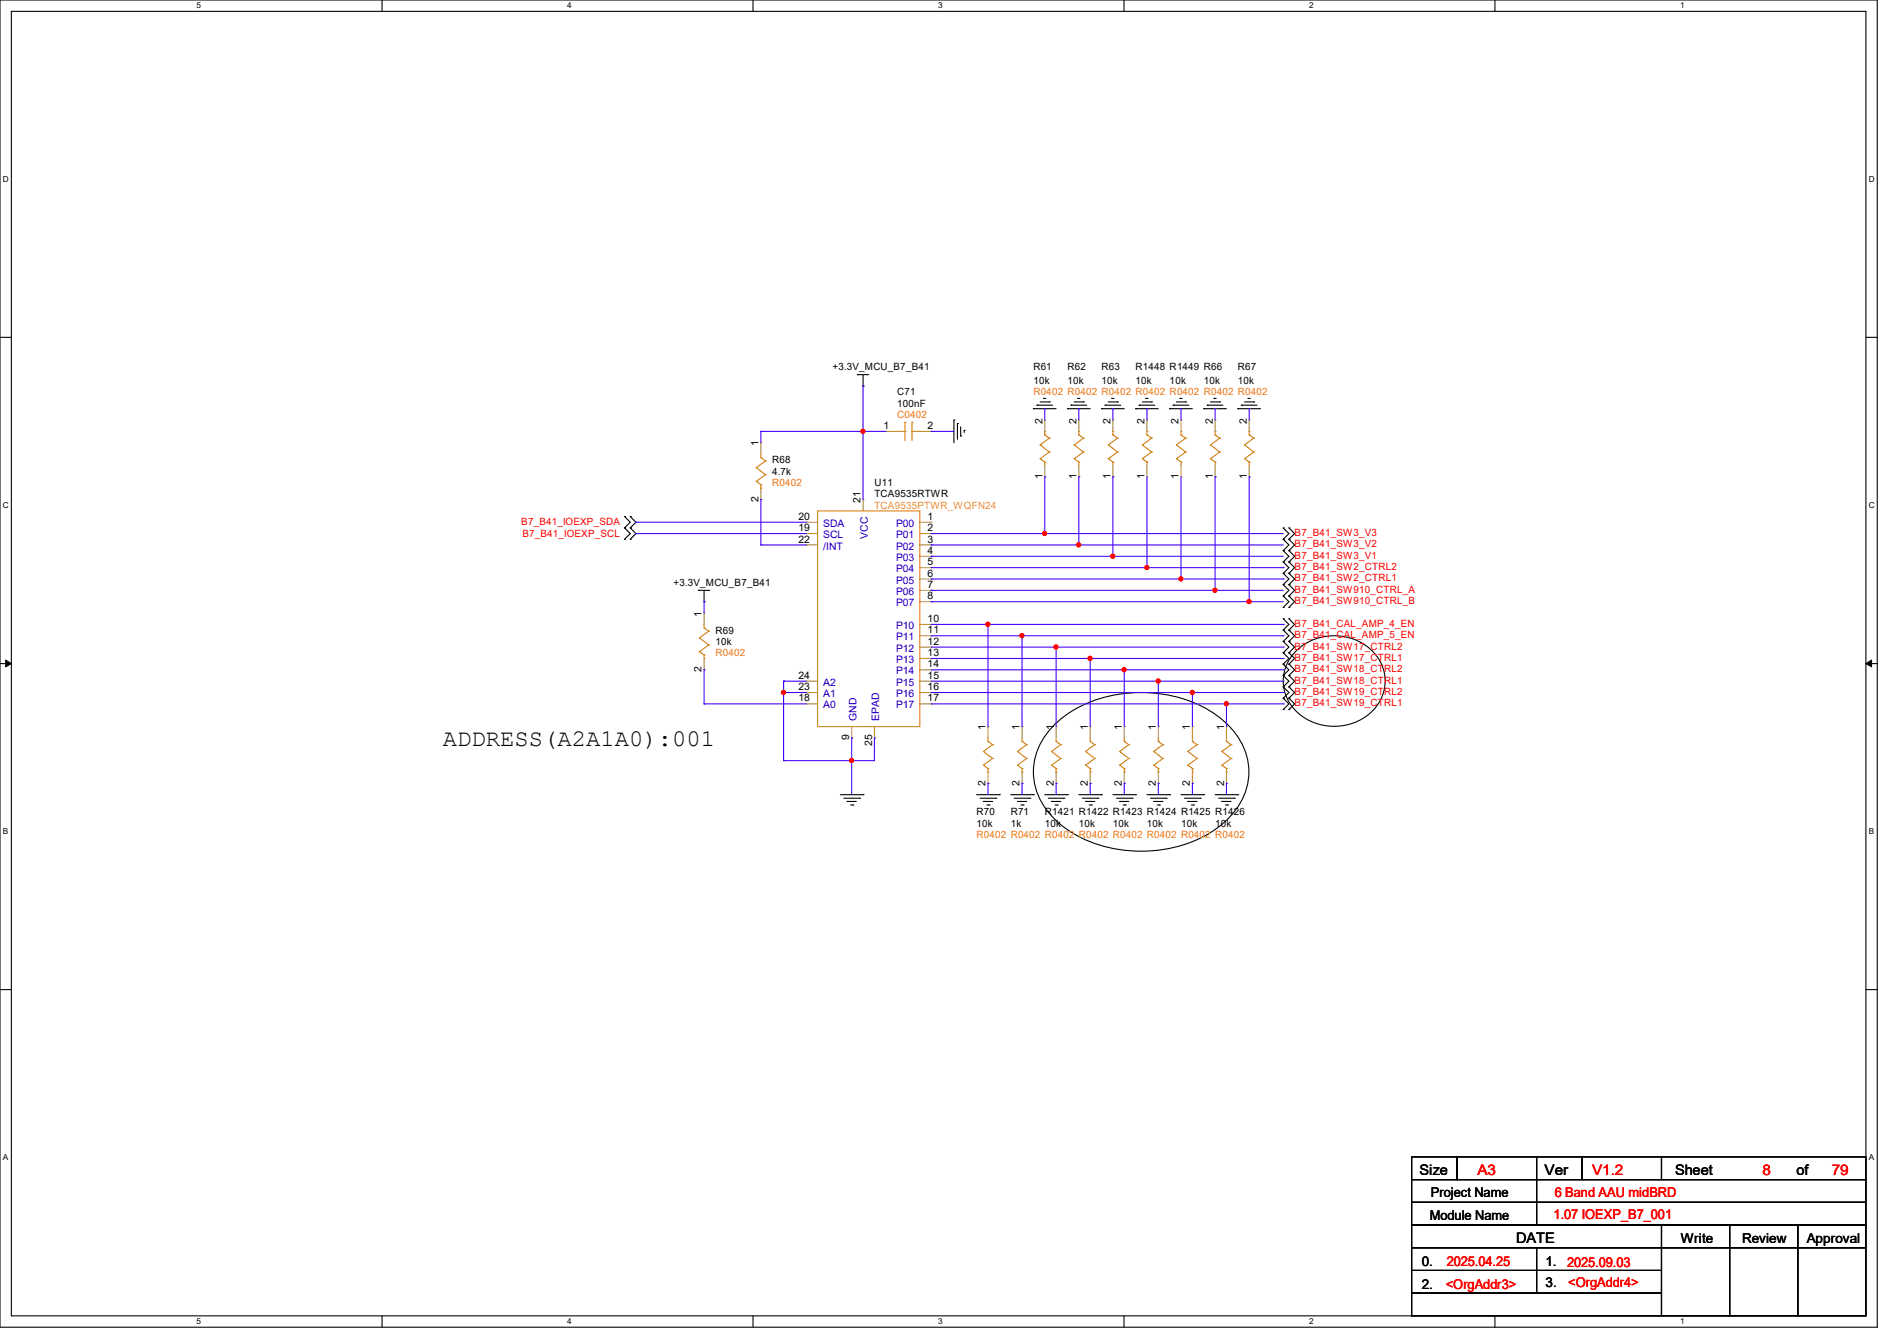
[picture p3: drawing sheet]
<svg xmlns="http://www.w3.org/2000/svg" width="297mm" height="210mm" viewBox="0 0 297 210" stroke-linecap="round" stroke-linejoin="round" font-family="sans-serif">
<path d="M0 0h293.9v207.9h-293.9zM1.8 1.8h290.3v204.3h-290.3z" fill="none" stroke="#000" stroke-width=".17"/>
<g fill="#fff">
<path d="M30.8 .2h.7v1.4h-.7z"/>
<path d="M30.8 206.2h.7v1.4h-.7z"/>
</g>
<path d="M59.8 0v1.8M59.8 206.1v1.8" fill="none" stroke="#000" stroke-width=".17"/>
<g fill="#fff">
<path d="M88.8 .2h.7v1.4h-.7z"/>
<path d="M88.8 206.2h.7v1.4h-.7z"/>
</g>
<path d="M117.9 0v1.8M117.9 206.1v1.8" fill="none" stroke="#000" stroke-width=".17"/>
<g fill="#fff">
<path d="M146.9 .2h.7v1.4h-.7z"/>
<path d="M146.9 206.2h.7v1.4h-.7z"/>
</g>
<path d="M176 0v1.8M176 206.1v1.8" fill="none" stroke="#000" stroke-width=".17"/>
<g fill="#fff">
<path d="M205 .2h.7v1.4h-.7z"/>
<path d="M205 206.2h.7v1.4h-.7z"/>
</g>
<path d="M234.1 0v1.8M234.1 206.1v1.8" fill="none" stroke="#000" stroke-width=".17"/>
<g fill="#fff">
<path d="M263.1 .2h.6v1.4h-.6z"/>
<path d="M263.1 206.2h.6v1.4h-.6z"/>
<path d="M.5 27.3h.9v1.4h-.9z"/>
<path d="M292.6 27.3h.9v1.4h-.9z"/>
<path d="M.5 78.4h.9v1.4h-.9z"/>
<path d="M292.6 78.4h.9v1.4h-.9z"/>
</g>
<path d="M0 52.8h1.8M292.1 52.8h1.8" fill="none" stroke="#000" stroke-width=".17"/>
<g fill="#fff">
<path d="M.5 129.5h.8v1.4h-.8z"/>
<path d="M292.6 129.5h.8v1.4h-.8z"/>
</g>
<path d="M0 103.9h1.8M292.1 103.9h1.8" fill="none" stroke="#000" stroke-width=".17"/>
<path d="M.9 103.4l.9 .5-.9 .5zM292.1 103.9l.9-.5v1z" fill="#000" stroke="#000" stroke-width=".16"/>
<g fill="#fff">
<path d="M.5 180.5h.8v1.4h-.8z"/>
<path d="M292.6 180.5h.8v1.4h-.8z"/>
</g>
<g fill="none" stroke="#000" stroke-width=".17">
<path d="M134.2 58.7h.1M134.2 58.7h1.8M135.1 58.7v1.8M135.1 60.5h.1M149.4 65.8h.1M149.4 65.8v3.5M149.9 66.3h.1M149.9 66.3v2.5M150.4 68.3h.1M150.4 66.8v1.5M151 67.4h.1M151 67.4v.3"/>
<path d="M161.8 64h.1M161.8 64h3.6M162.3 63.5h.1M162.3 63.5h2.5M162.9 62.9h1.4M163.4 62.4h.1M163.4 62.4h.3M164.3 62.9h.1M167.1 64h.1M167.1 64h3.6M167.7 63.5h.1M167.7 63.5h2.4"/>
<path d="M168.2 62.9h1.4M168.7 62.4h.1M168.7 62.4h.4M169.6 62.9h.1M172.5 64h.1M172.5 64h3.5M173 63.5h.1M173 63.5h2.5M173.5 62.9h1.5M174.1 62.4h.1M174.1 62.4h.3M175 62.9h.1"/>
<path d="M177.8 64h.1M177.8 64h3.6M178.4 63.5h.1M178.4 63.5h2.4M178.9 62.9h1.4M179.4 62.4h.1M179.4 62.4h.3M180.3 62.9h.1M183.1 64h.1M183.1 64h3.6M183.7 63.5h.1M183.7 63.5h2.4"/>
<path d="M184.2 62.9h1.4M184.7 62.4h.1M184.7 62.4h.4M185.6 62.9h.1M188.5 64h.1M188.5 64h3.5M189 63.5h.1M189 63.5h2.5M189.5 62.9h1.5M190.1 62.4h.1M190.1 62.4h.3M191 62.9h.1"/>
<path d="M193.8 64h.1M193.8 64h3.6M194.4 63.5h.1M194.4 63.5h2.4M194.9 62.9h1.4M195.4 62.4h.1M195.4 62.4h.3M196.3 62.9h.1M97.8 82.7h.1M97.8 80.9h.1M97.8 84.5h.1M97.8 80.9l.9 .9-.9 .9"/>
<path d="M97.8 82.7l.9 .9-.9 .9M98.7 80.9h.1M98.7 82.7h.1M98.7 84.5h.1M98.7 80.9l.9 .9-.9 .9M98.7 82.7l.9 .9-.9 .9M109.3 92.5h.1M109.3 92.5h1.8M110.2 94.2h.1M110.2 92.5v1.7M200.9 98.7h.1M200.9 96.9h.1"/>
<path d="M200.9 84.5h.1M200.9 82.7h.1M200.9 86.2h.1M200.9 88h.1M200.9 93.3h.1M200.9 91.6h.1M200.9 95.1h.1M200.9 89.8h.1M200.9 96.9l.9 .9-.9 .9M200.9 82.7l.9 .9-.9 .9M200.9 84.5l.9 .8-.9 .9M200.9 86.2l.9 .9-.9 .9"/>
<path d="M200.9 91.6l.9 .9-.9 .8M200.9 93.3l.9 .9-.9 .9M200.9 98.7l.9 .9-.9 .9M200.9 88l.9 .9-.9 .9M200.9 89.8l.9 .9-.9 .9M201.8 98.7h.1M201.8 96.9h.1M201.8 84.5h.1M201.8 82.7h.1M201.8 86.2h.1M201.8 88h.1M201.8 93.3h.1"/>
<path d="M201.8 91.6h.1M201.8 95.1h.1M201.8 89.8h.1M201.8 96.9l.9 .9-.9 .9M201.8 82.7l.9 .9-.9 .9M201.8 84.5l.9 .8-.9 .9M201.8 86.2l.9 .9-.9 .9M201.8 91.6l.9 .9-.9 .8M201.8 93.3l.9 .9-.9 .9M201.8 98.7l.9 .9-.9 .9M201.8 88l.9 .9-.9 .9M201.8 89.8l.9 .9-.9 .9"/>
<path d="M164.7 113.9a19.1 19.1 0 0 1 14-5.4 19.1 19.1 0 0 1 14 5.4 9.8 9.8 0 0 1 0 13.9 19.1 19.1 0 0 1-14 5.5 19.1 19.1 0 0 1-14-5.5 9.8 9.8 0 0 1 0-13.9zM200.9 100.5h.1M200.9 102.2h.1M200.9 104h.1M200.9 105.8h.1M200.9 107.6h.1M200.9 109.3h.1M200.9 111.1h.1M200.9 100.5l.9 .8-.9 .9M200.9 102.2l.9 .9-.9 .9M200.9 104l.9 .9-.9 .9M200.9 105.8l.9 .9-.9 .9"/>
<path d="M200.9 107.6l.9 .9-.9 .8M200.9 109.3l.9 .9-.9 .9M201.8 100.5h.1M201.8 102.2h.1M201.8 104h.1M201.8 105.8h.1M201.8 107.6h.1M201.8 109.3h.1M201.8 111.1h.1M201.8 100.5l.9 .8-.9 .9M201.8 102.2l.9 .9-.9 .9M201.8 104l.9 .9-.9 .9"/>
<path d="M201.8 105.8l.9 .9-.9 .9M201.8 107.6l.9 .9-.9 .8M201.8 109.3l.9 .9-.9 .9M202.9 102a8.5 8.5 0 0 1 13.2 1.7 6.8 6.8 0 0 1-3.8 9.4 8.3 8.3 0 0 1-11-4.4 6.5 6.5 0 0 1 1.6-6.7zM131.6 124.5h3.5M132.1 125h2.5M132.6 125.5h.1M132.6 125.5h1.5M133.2 126.1h.3M133.5 126.1h.1M134.6 125h.1M135.1 124.5h.1"/>
<path d="M152.9 124.5h3.6M153.5 125h2.4M154 125.5h.1M154 125.5h1.4M154.5 126.1h.4M154.9 126.1h.1M155.9 125h.1M156.5 124.5h.1M158.2 124.5h3.6M158.8 125h2.4M159.3 125.5h.1M159.3 125.5h1.4"/>
<path d="M159.9 126.1h.3M160.2 126.1h.1M161.2 125h.1M161.8 124.5h.1M163.6 124.5h3.5M164.1 125h2.5M164.6 125.5h.1M164.6 125.5h1.5M165.2 126.1h.3M165.5 126.1h.1M166.6 125h.1M167.1 124.5h.1"/>
<path d="M168.9 124.5h3.6M169.5 125h2.4M170 125.5h.1M170 125.5h1.4M170.5 126.1h.4M170.9 126.1h.1M171.9 125h.1M172.5 124.5h.1M174.2 124.5h3.6M174.8 125h2.4M175.3 125.5h.1M175.3 125.5h1.4"/>
<path d="M175.9 126.1h.3M176.2 126.1h.1M177.2 125h.1M177.8 124.5h.1M179.6 124.5h3.5M180.1 125h2.5M180.6 125.5h.1M180.6 125.5h1.5M181.2 126.1h.3M181.5 126.1h.1M182.6 125h.1M183.1 124.5h.1"/>
<path d="M184.9 124.5h3.6M185.5 125h2.4M186 125.5h.1M186 125.5h1.4M186.5 126.1h.4M186.9 126.1h.1M187.9 125h.1M188.5 124.5h.1M190.2 124.5h3.6M190.8 125h2.5M191.3 125.5h.1M191.3 125.5h1.4"/>
<path d="M191.9 126.1h.3M192.2 126.1h.1M193.3 125h.1M193.8 124.5h.1M0 155h1.8M292.1 155h1.8M221 188.3h19.6v3.6h-19.6zM221 195.4h19.6v3.6h-19.6zM221 181.2h7.1v3.5h-7.1zM221 191.9h39.1v3.5h-39.1zM221 184.7h19.6v3.6h-19.6zM221 199h19.6v3.5h-19.6z"/>
<path d="M228.1 181.2h12.5v3.5h-12.5zM240.6 188.3h51.5v3.6h-51.5zM240.6 195.4h19.5v3.6h-19.5zM240.6 181.2h7.1v3.5h-7.1zM240.6 184.7h51.5v3.6h-51.5zM240.6 199h19.5v3.5h-19.5zM247.7 181.2h12.4v3.5h-12.4zM260.1 195.4h10.7v10.7h-10.7zM260.1 191.9h10.7v3.5h-10.7zM260.1 181.2h32v3.5h-32zM270.8 195.4h10.7v10.7h-10.7zM270.8 191.9h10.7v3.5h-10.7z"/>
<path d="M281.5 195.4h10.6v10.7h-10.6zM281.5 191.9h10.6v3.5h-10.6zM221 202.5h39.1v3.6h-39.1z"/>
</g>
<g fill="none" stroke="#cc8006" stroke-width=".17">
<path d="M118.4 73.2h.1M118.4 75.4h.1M118.4 73.2l1.4 1.1M118.4 75.4l.7 .5M119.1 71.7h.1M119.1 75.9h.1M119.1 76.5h.1M119.1 71.1v.6M119.1 75.9v.6M119.1 71.7l.7 .5M119.8 72.2h.1M119.8 74.3h.1"/>
<path d="M119.8 72.2l-1.4 1M119.8 74.3l-1.4 1.1M140.5 67.6h1.2M141.7 67.6h.1M141.7 66.1h.1M141.7 66.1v2.9M142.8 66.1h.1M142.8 67.6h.1M142.8 66.1v2.9M142.8 67.6h1.2M162.9 71.8h.1M162.9 69.7h.1"/>
<path d="M162.9 71.8l.7 .5M162.9 69.7l1.4 1.1M163.6 72.3h.1M163.6 68.1h.1M163.6 67.6h.1M163.6 67.6v.5M163.6 72.3v.6M163.6 68.1l.7 .5M164.3 70.8h.1M164.3 68.6h.1M164.3 70.8l-1.4 1M164.3 68.6l-1.4 1.1"/>
<path d="M168.2 71.8h.1M168.2 69.7h.1M168.2 71.8l.7 .5M168.2 69.7l1.4 1.1M168.9 72.3h.1M168.9 68.1h.1M168.9 67.6h.1M168.9 67.6v.5M168.9 72.3v.6M168.9 68.1l.7 .5M169.6 70.8h.1M169.6 68.6h.1"/>
<path d="M169.6 70.8l-1.4 1M169.6 68.6l-1.4 1.1M173.5 71.8h.1M173.5 69.7h.1M173.5 71.8l.7 .5M173.5 69.7l1.5 1.1M174.2 72.3h.1M174.2 68.1h.1M174.2 67.6h.1M174.2 67.6v.5M174.2 72.3v.6M174.2 68.1l.8 .5"/>
<path d="M175 70.8h.1M175 68.6h.1M175 70.8l-1.5 1M175 68.6l-1.5 1.1M178.9 71.8h.1M178.9 69.7h.1M178.9 71.8l.7 .5M178.9 69.7l1.4 1.1M179.6 72.3h.1M179.6 68.1h.1M179.6 67.6h.1M179.6 67.6v.5"/>
<path d="M179.6 72.3v.6M179.6 68.1l.7 .5M180.3 70.8h.1M180.3 68.6h.1M180.3 70.8l-1.4 1M180.3 68.6l-1.4 1.1M184.2 71.8h.1M184.2 69.7h.1M184.2 71.8l.7 .5M184.2 69.7l1.4 1.1M184.9 72.3h.1M184.9 68.1h.1"/>
<path d="M184.9 67.6h.1M184.9 67.6v.5M184.9 72.3v.6M184.9 68.1l.7 .5M185.6 70.8h.1M185.6 68.6h.1M185.6 70.8l-1.4 1M185.6 68.6l-1.4 1.1M189.5 71.8h.1M189.5 69.7h.1M189.5 71.8l.7 .5M189.5 69.7l1.5 1.1"/>
<path d="M190.2 72.3h.1M190.2 68.1h.1M190.2 67.6h.1M190.2 67.6v.5M190.2 72.3v.6M190.2 68.1l.8 .5M191 70.8h.1M191 68.6h.1M191 70.8l-1.5 1M191 68.6l-1.5 1.1M194.9 71.8h.1M194.9 69.7h.1"/>
<path d="M194.9 71.8l.7 .5M194.9 69.7l1.4 1.1M195.6 72.3h.1M195.6 68.1h.1M195.6 67.6h.1M195.6 67.6v.5M195.6 72.3v.6M195.6 68.1l.7 .5M196.3 70.8h.1M196.3 68.6h.1M196.3 70.8l-1.4 1M196.3 68.6l-1.4 1.1"/>
<path d="M109.5 99.9h.1M109.5 99.9l1.5 1.1M110.2 98.3h.1M110.2 97.8v.5M110.2 98.3l.8 .5M111 98.8h.1M111 98.8l-1.5 1.1M128 80h16v33.8h-16zM109.5 102.1h.1M109.5 102.1l.7 .5M110.2 102.6h.1M110.2 103.1h.1"/>
<path d="M110.2 102.6v.5M111 101h.1M111 101l-1.5 1.1M154 117.7h.1M154 119.8h.1M154 117.7l1.4 1.1M154 119.8l.7 .6M154.7 116.1h.1M154.7 115.6v.5M154.7 116.1l.7 .5M155.4 116.6h.1M155.4 118.8h.1"/>
<path d="M155.4 116.6l-1.4 1.1M155.4 118.8l-1.4 1M159.3 117.7h.1M159.3 119.8h.1M159.3 117.7l1.4 1.1M159.3 119.8l.7 .6M160 116.1h.1M160 115.6v.5M160 116.1l.7 .5M160.7 116.6h.1M160.7 118.8h.1M160.7 116.6l-1.4 1.1"/>
<path d="M160.7 118.8l-1.4 1M164.6 117.7h.1M164.6 119.8h.1M164.6 117.7l1.5 1.1M164.6 119.8l.8 .6M165.4 116.1h.1M165.4 115.6v.5M165.4 116.1l.7 .5M166.1 116.6h.1M166.1 118.8h.1M166.1 116.6l-1.5 1.1M166.1 118.8l-1.5 1"/>
<path d="M170 117.7h.1M170 119.8h.1M170 117.7l1.4 1.1M170 119.8l.7 .6M170.7 116.1h.1M170.7 115.6v.5M170.7 116.1l.7 .5M171.4 116.6h.1M171.4 118.8h.1M171.4 116.6l-1.4 1.1M171.4 118.8l-1.4 1M175.3 117.7h.1"/>
<path d="M175.3 119.8h.1M175.3 117.7l1.4 1.1M175.3 119.8l.7 .6M176 116.1h.1M176 115.6v.5M176 116.1l.7 .5M176.7 116.6h.1M176.7 118.8h.1M176.7 116.6l-1.4 1.1M176.7 118.8l-1.4 1M180.6 117.7h.1M180.6 119.8h.1"/>
<path d="M180.6 117.7l1.5 1.1M180.6 119.8l.8 .6M181.4 116.1h.1M181.4 115.6v.5M181.4 116.1l.7 .5M182.1 116.6h.1M182.1 118.8h.1M182.1 116.6l-1.5 1.1M182.1 118.8l-1.5 1M186 117.7h.1M186 119.8h.1M186 117.7l1.4 1.1"/>
<path d="M186 119.8l.7 .6M186.7 116.1h.1M186.7 115.6v.5M186.7 116.1l.7 .5M187.4 116.6h.1M187.4 118.8h.1M187.4 116.6l-1.4 1.1M187.4 118.8l-1.4 1M191.3 117.7h.1M191.3 119.8h.1M191.3 117.7l1.4 1.1M191.3 119.8l.7 .6"/>
<path d="M192 116.1h.1M192 115.6v.5M192 116.1l.7 .5M192.7 116.6h.1M192.7 118.8h.1M192.7 116.6l-1.4 1.1M192.7 118.8l-1.4 1M154.7 120.4h.1M154.7 120.9h.1M154.7 120.4v.5M160 120.4h.1M160 120.9h.1"/>
<path d="M160 120.4v.5M165.4 120.4h.1M165.4 120.9h.1M165.4 120.4v.5M170.7 120.4h.1M170.7 120.9h.1M170.7 120.4v.5M176 120.4h.1M176 120.9h.1M176 120.4v.5M181.4 120.4h.1M181.4 120.9h.1"/>
<path d="M181.4 120.4v.5M186.7 120.4h.1M186.7 120.9h.1M186.7 120.4v.5M192 120.4h.1M192 120.9h.1M192 120.4v.5"/>
</g>
<g fill="none" stroke="#a84" stroke-width=".17">
<path d="M119.1 69.3h.1M119.1 78.2h.1M119.1 69.3v1.8M119.1 76.5v1.7M135.1 78.2h.1M135.1 78.2v1.8M138.7 67.6h.1M138.7 67.6h1.8M144 67.6h1.8M145.8 67.6h.1M163.6 74.7h.1M163.6 65.8h.1"/>
<path d="M163.6 65.8v1.8M163.6 72.9v1.8M168.9 74.7h.1M168.9 65.8h.1M168.9 65.8v1.8M168.9 72.9v1.8M174.2 74.7h.1M174.2 65.8h.1M174.2 65.8v1.8M174.2 72.9v1.8M179.6 74.7h.1M179.6 65.8h.1"/>
<path d="M179.6 65.8v1.8M179.6 72.9v1.8M184.9 74.7h.1M184.9 65.8h.1M184.9 65.8v1.8M184.9 72.9v1.8M190.2 74.7h.1M190.2 65.8h.1M190.2 65.8v1.8M190.2 72.9v1.8M195.6 74.7h.1M195.6 65.8h.1"/>
<path d="M195.6 65.8v1.8M195.6 72.9v1.8M110.2 96h.1M110.2 96v1.8M126.2 81.8h.1M126.2 83.6h.1M126.2 85.3h.1M126.2 81.8h1.8M126.2 83.6h1.8M126.2 85.3h1.8M144 81.8h1.8M144 83.6h1.8"/>
<path d="M144 85.3h1.8M144 87.1h1.8M144 88.9h1.8M144 90.7h1.8M144 92.5h1.8M144 94.2h1.8M144 97.8h1.8M144 99.6h1.8M145.8 81.8h.1M145.8 83.6h.1M145.8 85.3h.1M145.8 87.1h.1"/>
<path d="M145.8 88.9h.1M145.8 90.7h.1M145.8 92.5h.1M145.8 94.2h.1M145.8 97.8h.1M145.8 99.6h.1M110.2 104.9h.1M110.2 103.1v1.8M126.2 110.2h.1M126.2 108.5h.1M126.2 106.7h.1M126.2 106.7h1.8"/>
<path d="M126.2 108.5h1.8M126.2 110.2h1.8M133.3 115.6h.1M133.3 113.8v1.8M136.9 115.6h.1M136.9 113.8v1.8M144 101.3h1.8M144 103.1h1.8M144 104.9h1.8M144 106.7h1.8M144 108.5h1.8M144 110.2h1.8"/>
<path d="M145.8 101.3h.1M145.8 103.1h.1M145.8 104.9h.1M145.8 106.7h.1M145.8 108.5h.1M145.8 110.2h.1M154.7 113.8h.1M154.7 113.8v1.8M160 113.8h.1M160 113.8v1.8M165.4 113.8h.1M165.4 113.8v1.8"/>
<path d="M170.7 113.8h.1M170.7 113.8v1.8M176 113.8h.1M176 113.8v1.8M181.4 113.8h.1M181.4 113.8v1.8M186.7 113.8h.1M186.7 113.8v1.8M192 113.8h.1M192 113.8v1.8M154.7 122.7h.1M154.7 120.9v1.8"/>
<path d="M160 122.7h.1M160 120.9v1.8M165.4 122.7h.1M165.4 120.9v1.8M170.7 122.7h.1M170.7 120.9v1.8M176 122.7h.1M176 120.9v1.8M181.4 122.7h.1M181.4 120.9v1.8M186.7 122.7h.1M186.7 120.9v1.8"/>
<path d="M192 122.7h.1M192 120.9v1.8"/>
</g>
<g fill="none" stroke="#4200ff" stroke-width=".17">
<path d="M119.1 67.6h.1M119.1 78.2h.1M119.1 67.6h19.6M119.1 67.6v1.7M119.1 78.2v7.1M135.1 60.5h.1M135.1 67.6h.1M135.1 60.5v17.7M145.8 67.6h.1M145.8 67.6h3.6M163.6 64h.1M163.6 74.7h.1"/>
<path d="M163.6 64v1.8M163.6 74.7v8.9M168.9 64h.1M168.9 74.7h.1M168.9 64v1.8M168.9 74.7v10.6M174.2 64h.1M174.2 74.7h.1M174.2 64v1.8M174.2 74.7v12.4M179.6 64h.1M179.6 64v1.8"/>
<path d="M179.6 74.7v14.2M184.9 64h.1M184.9 64v1.8M184.9 74.7v16M190.2 64h.1M190.2 74.7h.1M190.2 64v1.8M190.2 74.7v17.8M195.6 64h.1M195.6 74.7h.1M195.6 64v1.8M195.6 74.7v19.5"/>
<path d="M99.6 81.8h.1M99.6 83.6h.1M99.6 81.8h26.6M99.6 83.6h26.6M110.2 94.2h.1M110.2 94.2v1.8M119.1 85.3h.1M119.1 85.3h7.1M145.8 94.2h.1M145.8 83.6h.1M145.8 85.3h.1M145.8 87.1h.1"/>
<path d="M145.8 92.5h.1M145.8 85.3h55.1M145.8 83.6h55.1M145.8 94.2h55.1M145.8 87.1h55.1M145.8 92.5h55.1M145.8 97.8h55.1M145.8 99.6h55.1M145.8 88.9h55.1M145.8 90.7h55.1M154.7 97.8h.1M154.7 97.8v16"/>
<path d="M160 99.6h.1M160 99.6v14.2M163.6 83.6h.1M168.9 85.3h.1M174.2 87.1h.1M179.6 88.9h.1M184.9 90.7h.1M190.2 92.5h.1M195.6 94.2h.1M200.9 97.8h.1M200.9 99.6h.1M200.9 88.9h.1"/>
<path d="M200.9 90.7h.1M110.2 104.9h.1M110.2 110.2h.1M110.2 104.9v5.3M110.2 110.2h16M122.7 106.7h.1M122.7 119.1h.1M122.7 108.5h.1M122.7 106.7h3.5M122.7 106.7v12.4M122.7 108.5h3.5M133.3 115.6h.1"/>
<path d="M133.3 119.1h.1M133.3 115.6v8.9M136.9 115.6h.1M136.9 115.6v3.5h-14.2M145.8 106.7h55.1M145.8 110.2h55.1M145.8 108.5h55.1M145.8 101.3h55.1M145.8 103.1h55.1M145.8 104.9h55.1M165.4 101.3h.1M165.4 101.3v12.5"/>
<path d="M170.7 103.1h.1M170.7 103.1v10.7M176 104.9h.1M176 104.9v8.9M181.4 106.7h.1M181.4 106.7v7.1M186.7 108.5h.1M186.7 108.5v5.3M192 110.2h.1M192 110.2v3.6M200.9 101.3h.1M200.9 103.1h.1"/>
<path d="M200.9 104.9h.1M200.9 106.7h.1M200.9 108.5h.1M200.9 110.2h.1M154.7 122.7h.1M154.7 122.7v1.8M160 122.7h.1M160 122.7v1.8M165.4 122.7h.1M165.4 122.7v1.8M170.7 122.7h.1M170.7 122.7v1.8"/>
<path d="M176 122.7h.1M176 122.7v1.8M181.4 122.7h.1M181.4 122.7v1.8M186.7 122.7h.1M186.7 122.7v1.8M192 122.7h.1M192 122.7v1.8"/>
</g>
<g fill="#f00" stroke="#f00" stroke-width=".17">
<circle cx="135.1" cy="67.5" r=".32"/>
<circle cx="133.3" cy="119.1" r=".32"/>
<circle cx="195.6" cy="94.2" r=".32"/>
<circle cx="163.6" cy="83.5" r=".32"/>
<circle cx="168.9" cy="85.3" r=".32"/>
<circle cx="174.2" cy="87.1" r=".32"/>
<circle cx="190.2" cy="92.4" r=".32"/>
<circle cx="122.7" cy="108.4" r=".32"/>
<circle cx="165.3" cy="101.3" r=".32"/>
<circle cx="170.7" cy="103.1" r=".32"/>
<circle cx="181.3" cy="106.7" r=".32"/>
<circle cx="186.7" cy="108.4" r=".32"/>
<circle cx="192" cy="110.2" r=".32"/>
<circle cx="154.7" cy="97.8" r=".32"/>
<circle cx="160" cy="99.5" r=".32"/>
<circle cx="176" cy="104.9" r=".32"/>
<circle cx="179.6" cy="88.9" r=".32"/>
<circle cx="184.9" cy="90.7" r=".32"/>
</g>
<text font-size="3.7" x="69.3" y="116.8">ADDRESS(A2A1A0):001</text>
<g font-size="2.3">
<text x="222.2" y="184">Size</text>
<text x="241.8" y="184">Ver</text>
<text x="262.3" y="184">Sheet</text>
<text x="281.3" y="184">of</text>
<text x="237.4" y="194.6">DATE</text>
</g>
<g font-size="2.3" fill="#f00">
<text x="231.3" y="184">A3</text>
<text x="249.3" y="184">V1.2</text>
<text x="275.9" y="184">8</text>
<text x="286.8" y="184">79</text>
</g>
<g font-size="2.1">
<text x="223.9" y="191.1">Module Name</text>
<text x="224" y="187.4">Project Name</text>
<text x="263.1" y="194.7">Write</text>
<text x="272.7" y="194.7">Review</text>
<text x="282.9" y="194.7">Approval</text>
<text x="222.6" y="198.2">0.</text>
<text x="222.6" y="201.8">2.</text>
<text x="242" y="198.2">1.</text>
<text x="242" y="201.6">3.</text>
</g>
<g font-size="2.1" fill="#f00">
<text x="243.2" y="191">1.07 IOEXP_B7_001</text>
<text x="243.4" y="187.4">6 Band AAU midBRD</text>
<text x="226.4" y="201.8">&lt;OrgAddr3&gt;</text>
<text x="226.5" y="198.2">2025.04.25</text>
<text x="245.4" y="198.4">2025.09.03</text>
<text x="245.5" y="201.6">&lt;OrgAddr4&gt;</text>
</g>
<g font-size="1.6">
<text x="130.3" y="58">+3.3V_MCU_B7_B41</text>
<text x="161.8" y="58">R61</text>
<text x="167.1" y="58">R62</text>
<text x="172.5" y="58">R63</text>
<text x="177.8" y="58">R1448 R1449 R66</text>
<text x="193.8" y="58">R67</text>
<text x="140.5" y="61.9">C71</text>
<text x="140.5" y="63.7">100nF</text>
<text x="161.8" y="60.1">10k</text>
<text x="167.1" y="60.1">10k</text>
<text x="172.5" y="60.1">10k</text>
<text x="177.8" y="60.1">10k</text>
<text x="183.1" y="60.1">10k</text>
<text x="188.5" y="60.1">10k</text>
<text x="193.8" y="60.1">10k</text>
<text x="118.7" y="69.9" transform="rotate(-90 118.7 69.9)">1</text>
<text x="138.3" y="67.2">1</text>
<text x="145.2" y="67.2">2</text>
<text x="163.2" y="66.3" transform="rotate(-90 163.2 66.3)">2</text>
<text x="168.5" y="66.3" transform="rotate(-90 168.5 66.3)">2</text>
<text x="173.9" y="66.3" transform="rotate(-90 173.9 66.3)">2</text>
<text x="179.2" y="66.3" transform="rotate(-90 179.2 66.3)">2</text>
<text x="184.5" y="66.3" transform="rotate(-90 184.5 66.3)">2</text>
<text x="189.9" y="66.3" transform="rotate(-90 189.9 66.3)">2</text>
<text x="195.2" y="66.3" transform="rotate(-90 195.2 66.3)">2</text>
<text x="120.9" y="72.6">R68</text>
<text x="120.9" y="74.3">4.7k</text>
<text x="136.9" y="76.1">U11</text>
<text x="136.9" y="77.9">TCA9535RTWR</text>
<text x="163.2" y="75" transform="rotate(-90 163.2 75)">1</text>
<text x="168.5" y="75" transform="rotate(-90 168.5 75)">1</text>
<text x="173.9" y="75" transform="rotate(-90 173.9 75)">1</text>
<text x="179.2" y="75" transform="rotate(-90 179.2 75)">1</text>
<text x="184.5" y="75" transform="rotate(-90 184.5 75)">1</text>
<text x="189.9" y="75" transform="rotate(-90 189.9 75)">1</text>
<text x="195.2" y="75" transform="rotate(-90 195.2 75)">1</text>
<text x="118.7" y="78.6" transform="rotate(-90 118.7 78.6)">2</text>
<text x="125" y="81.4">20</text>
<text x="125" y="83.2">19</text>
<text x="134.7" y="78.8" transform="rotate(-90 134.7 78.8)">21</text>
<text x="145.2" y="81.4">1</text>
<text x="145.2" y="83.2">2</text>
<text x="125" y="85">22</text>
<text x="145.2" y="85">3</text>
<text x="145.2" y="86.7">4</text>
<text x="145.2" y="88.5">5</text>
<text x="105.5" y="91.8">+3.3V_MCU_B7_B41</text>
<text x="145.2" y="90.3">6</text>
<text x="145.2" y="92.1">7</text>
<text x="145.2" y="93.9">8</text>
<text x="109.9" y="96.6" transform="rotate(-90 109.9 96.6)">1</text>
<text x="112" y="99.2">R69</text>
<text x="112" y="101">10k</text>
<text x="145.2" y="97.4">10</text>
<text x="145.2" y="99.2">11</text>
<text x="145.2" y="101">12</text>
<text x="109.9" y="105.2" transform="rotate(-90 109.9 105.2)">2</text>
<text x="125" y="106.3">24</text>
<text x="145.2" y="102.7">13</text>
<text x="145.2" y="104.5">14</text>
<text x="145.2" y="106.3">15</text>
<text x="125" y="109.9">18</text>
<text x="125" y="108.1">23</text>
<text x="145.2" y="108.1">16</text>
<text x="145.2" y="109.9">17</text>
<text x="133" y="115.9" transform="rotate(-90 133 115.9)">9</text>
<text x="136.5" y="116.8" transform="rotate(-90 136.5 116.8)">25</text>
<text x="154.3" y="114.3" transform="rotate(-90 154.3 114.3)">1</text>
<text x="159.6" y="114.3" transform="rotate(-90 159.6 114.3)">1</text>
<text x="165" y="114.3" transform="rotate(-90 165 114.3)">1</text>
<text x="170.3" y="114.3" transform="rotate(-90 170.3 114.3)">1</text>
<text x="175.6" y="114.3" transform="rotate(-90 175.6 114.3)">1</text>
<text x="181" y="114.3" transform="rotate(-90 181 114.3)">1</text>
<text x="186.3" y="114.3" transform="rotate(-90 186.3 114.3)">1</text>
<text x="191.6" y="114.3" transform="rotate(-90 191.6 114.3)">1</text>
<text x="154.3" y="123" transform="rotate(-90 154.3 123)">2</text>
<text x="159.6" y="123" transform="rotate(-90 159.6 123)">2</text>
<text x="165" y="123" transform="rotate(-90 165 123)">2</text>
<text x="170.3" y="123" transform="rotate(-90 170.3 123)">2</text>
<text x="175.6" y="123" transform="rotate(-90 175.6 123)">2</text>
<text x="181" y="123" transform="rotate(-90 181 123)">2</text>
<text x="186.3" y="123" transform="rotate(-90 186.3 123)">2</text>
<text x="191.6" y="123" transform="rotate(-90 191.6 123)">2</text>
<text x="152.9" y="127.7">R70</text>
<text x="152.9" y="129.5">10k</text>
<text x="158.2" y="127.7">R71</text>
<text x="158.2" y="129.5">1k</text>
<text x="163.6" y="127.7">R1421 R1422 R1423 R1424 R1425 R1426</text>
<text x="163.6" y="129.5">10k</text>
<text x="168.9" y="129.5">10k</text>
<text x="174.2" y="129.5">10k</text>
<text x="179.6" y="129.5">10k</text>
<text x="184.9" y="129.5">10k</text>
<text x="190.2" y="129.5">10k</text>
</g>
<g font-size="1.6" fill="#ff8000">
<text x="140.5" y="65.4">C0402</text>
<text x="161.8" y="61.9">R0402 R0402 R0402 R0402 R0402 R0402 R0402</text>
<text x="120.9" y="76.1">R0402</text>
<text x="112" y="102.8">R0402</text>
<text x="152.9" y="131.2">R0402 R0402 R0402 R0402 R0402 R0402 R0402 R0402</text>
</g>
<g font-size="1.6" fill="#f00">
<text x="81.6" y="82.2">B7_B41_IOEXP_SDA</text>
<text x="202.7" y="83.9">B7_B41_SW3_V3</text>
<text x="81.8" y="84.1">B7_B41_IOEXP_SCL</text>
<text x="202.7" y="85.7">B7_B41_SW3_V2</text>
<text x="202.7" y="87.5">B7_B41_SW3_V1</text>
<text x="202.7" y="89.3">B7_B41_SW2_CTRL2</text>
<text x="202.7" y="92.8">B7_B41_SW910_CTRL_A</text>
<text x="202.7" y="94.6">B7_B41_SW910_CTRL_B</text>
<text x="202.7" y="91.1">B7_B41_SW2_CTRL1</text>
<text x="202.7" y="98.2">B7_B41_CAL_AMP_4_EN</text>
<text x="202.7" y="99.9">B7_B41_CAL_AMP_5_EN</text>
<text x="202.7" y="101.7">B7_B41_SW17_CTRL2</text>
<text x="202.7" y="103.5">B7_B41_SW17_CTRL1</text>
<text x="202.7" y="105.3">B7_B41_SW18_CTRL2</text>
<text x="202.7" y="107.1">B7_B41_SW18_CTRL1</text>
<text x="202.7" y="108.8">B7_B41_SW19_CTRL2</text>
<text x="202.7" y="110.6">B7_B41_SW19_CTRL1</text>
</g>
<g font-size="1.6" fill="#00c">
<text x="128.9" y="82.5">SDA</text>
<text x="140.3" y="82.5">P00</text>
<text x="128.9" y="84.3">SCL</text>
<text x="128.9" y="86.1">/INT</text>
<text x="135.9" y="84.4" transform="rotate(-90 135.9 84.4)">VCC</text>
<text x="140.3" y="84.3">P01</text>
<text x="140.3" y="86.1">P02</text>
<text x="140.3" y="87.8">P03</text>
<text x="140.3" y="89.6">P04</text>
<text x="140.3" y="91.4">P05</text>
<text x="140.3" y="93.2">P06</text>
<text x="140.3" y="95">P07</text>
<text x="140.3" y="98.5">P10</text>
<text x="140.3" y="100.3">P11</text>
<text x="128.9" y="107.4">A2</text>
<text x="140.3" y="102.1">P12</text>
<text x="140.3" y="103.8">P13</text>
<text x="140.3" y="105.6">P14</text>
<text x="140.3" y="107.4">P15</text>
<text x="128.9" y="111">A0</text>
<text x="128.9" y="109.2">A1</text>
<text x="134.1" y="112.9" transform="rotate(-90 134.1 112.9)">GND</text>
<text x="137.7" y="112.9" transform="rotate(-90 137.7 112.9)">EPAD</text>
<text x="140.3" y="109.2">P16</text>
<text x="140.3" y="111">P17</text>
</g>
<text font-size="1.6" fill="#ff8040" x="136.9" y="79.7">TCA9535PTWR_WQFN24</text>
<g font-size="1.3">
<text x="30.8" y="1.3">5</text>
<text x="88.8" y="1.3">4</text>
<text x="146.9" y="1.3">3</text>
<text x="205" y="1.3">2</text>
<text x="263.1" y="1.3">1</text>
<text x=".5" y="28.4">D</text>
<text x="292.6" y="28.4">D</text>
<text x=".5" y="79.5">C</text>
<text x="292.6" y="79.5">C</text>
<text x=".5" y="130.6">B</text>
<text x="292.6" y="130.6">B</text>
<text x=".5" y="181.7">A</text>
<text x="292.6" y="181.7">A</text>
<text x="30.8" y="207.4">5</text>
<text x="88.8" y="207.4">4</text>
<text x="146.9" y="207.4">3</text>
<text x="205" y="207.4">2</text>
<text x="263.1" y="207.4">1</text>
</g>
</svg>
